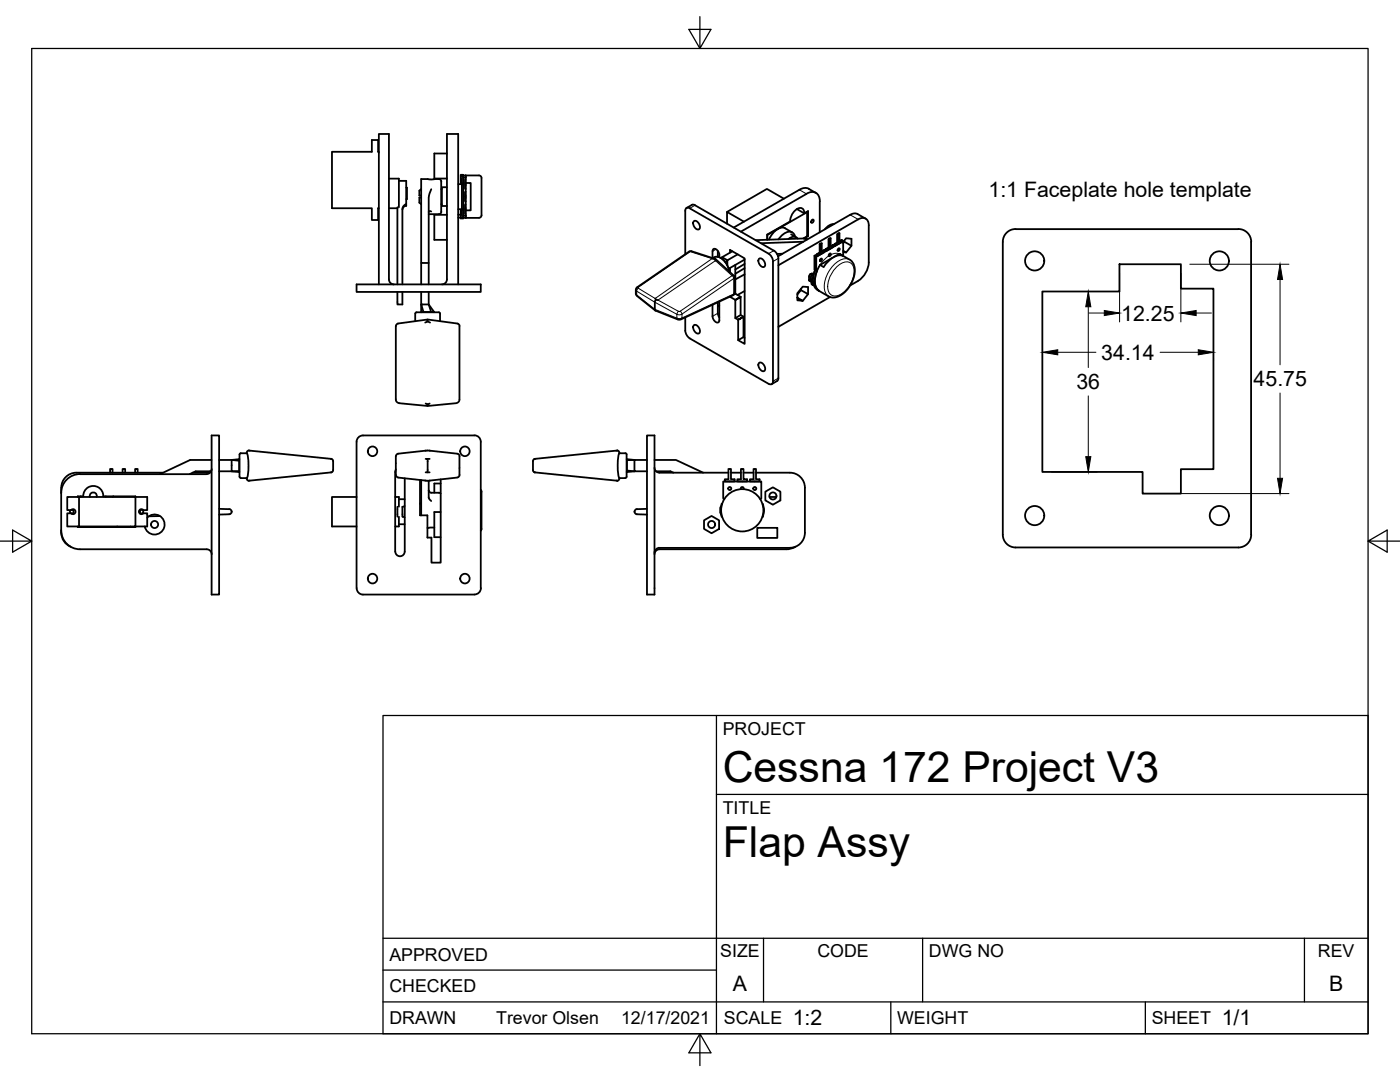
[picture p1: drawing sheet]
<svg xmlns="http://www.w3.org/2000/svg" width="279mm" height="216mm" viewBox="0 0 279 216" stroke-linecap="round" stroke-linejoin="round" font-family="sans-serif">
<!-- layer: Visible -->
<g fill="none" stroke="#000" stroke-width=".36">
<path d="M75.6 30.3h-.1v-2.4h-1.3v2.4h-7.9v11.3h7.9v2.3h1.3v-2.3h.1M77.6 35.6h2v5.8M79.6 36.1h1.5v4.6M81.1 37.4h.1v2.3h-.1M84.1 39.4h-.4v1l.4 .3M84.1 37.7l-.4 .3v1h.4M86.1 37.8l-.5 1.6v17.3M88.1 37.7h.1M89.2 30.6h-2.5v5h2.5M89.2 37.4h-1v3.7h1M91.9 35.1v-.2h.5v.2M92.2 35.5v1.2h-.8"/>
<path d="M92.4 35h3.2a1.12 1.12 0 0 1 .5 1.4v5.3a2.17 2.17 0 0 1-.2 1.7l-3.5 .1M92.4 36.7h-.2v5h-.8M92.4 35.4v-.3h-.5v1.4h.3M92.8 36.5h.1v.5h-.1zM92.8 36.5v-.7h.1v.7M92.8 37v.7h.1v-.7M92.8 39h.1v.5h-.1zM92.8 39v-.7h.1v.7M92.8 39.5v.7h.1v-.7M92.9 35.8v-.8v.4h-.5v7.6h.5M92.9 36.5h1v5.5h-1M92.9 37.7v.6"/>
<path d="M156.4 39.6l-3.3-1.9-8 4.6M161 38.7l-13.2 7.5M161 38.7a1.62 1.62 0 0 1 1.8-.2 1.62 1.62 0 0 1 .8 1.7v6.2M162.8 38.5l-1.4-.8a1.81 1.81 0 0 0-1.9 .2l-13.1 7.5M71.2 56.7h24.7v1.6h-24.7zM77.6 41.6h1.7M78.6 56.7a1.01 1.01 0 0 1-1-.9v-29.1h-2v30M79.3 58.3v2.4h1v-2.4M79.3 41.4v15.3M80.3 41.8a.83 .83 0 0 1 .8-.8v-.3l-.6 .4-.2 .6v15M84.1 58.3v4M84.1 52.5v4.2"/>
<path d="M85.6 42.7h2a.83 .83 0 0 0 .5-1v-4.2a2.35 2.35 0 0 0-.3-1.7l-3.7-.1v16.8h1.5M85.6 58.3v2.4l1 1.6M86.1 42.2l-.4-.1-.1 .2M88.1 40.7h.1M88.2 56.7a1.01 1.01 0 0 0 1-.9v-29.1h2.2v30M89.2 42.9h-2.5v5h2.5M91.4 43.4h.5M91.4 42.8h.5M91.9 43.3h.5v.3h-.5zM92.2 42h-.3v1.3M92.4 41.7h-.2v1.3M92.4 43v.3"/>
<path d="M92.8 41.5h.1v.5h-.1zM92.8 41.5v-.7h.1v.7M92.8 42v.7h.1v-.7M92.9 43v.5M92.9 40.2v.6M92.9 42.7v.3M130.7 59.6l.2 .2M130.9 59.8l.4 .1M136.8 50.7v-8.6v-.4l.5-.3 16.1 9.2 .5 .5 .4 1.1v23.9M138.1 40.9l-1.1 .6M138.1 40.9h.6l15.7 9.1 .6 .5 .3 1.1M138.5 44.1a1.11 1.11 0 0 1 1 1.7 1.11 1.11 0 0 1-1-1.7z"/>
<path d="M142.1 51.6l.5 .1M142.2 51.5l1-.3 1.1 .6 .8 .9 .4 1.5M142.6 51.7l4 3.5v3.2l-.3 .5M142.6 51.7l.2 .3M142.7 51.7l-5-1.6-10.6 7.3-.2 .4 .1 1.1 3.8 3.1M143.3 50.1v1.1M143.6 50.9v.4M143.6 50.9a1.14 1.14 0 0 0-1.2-1.2l-.2 .4v1.4M143.9 51.5l.2-.2 1 .6-.3 .4M145.7 50.4v-.5l2.9 1.7v17l-1.3-.7M145.7 53.5v.8M145.7 59.2h.1"/>
<path d="M146 59l-.3 .2 1 .6M146.2 50.1l-2.1 1.2M146.3 58.9l-10.7 4.9-4.8-1.8-.1-.2v-1.6l.2-.4M146.7 52.9v5.7l1.1 .6v3.7M146.7 58.6l-.2 .2M146.7 59.9v3.6M147.2 50.8l-2 1.1v1M147.8 59.2l-1.1 .7 1.1-.6M148.5 44.2l-3.4-1.9v2.3M148.6 58.1l-1.4 .8M148.6 54.7l-1.9 1.1M148.6 53.5l-1.9 1.1"/>
<path d="M148.6 52.7l-1.9 1.1M148.6 51.8l-3.2 1.8M151.5 51.6a1.11 1.11 0 0 1 1 1.7 1.11 1.11 0 0 1-1-1.7zM155.3 51.6v23.8l-.2 .6-1.1 .6M155.9 50.6v.2M156.1 50.6l-1 .1M156.7 45.6l1.4 .8M156.7 45.5a2.48 2.48 0 0 0-2.8 1.4l-.4 .9M157.9 46.8l1 .5M158.7 47.2a1.25 1.25 0 0 0-.9-1 1.25 1.25 0 0 0-1.3 .4l-1.1 1.2M159.1 41.7l1.4 .9M159.1 41.7h.1"/>
<path d="M159.1 58.8l.8-.9 1.4 .8-1.1 1.3M159.2 47.6a1.18 1.18 0 0 0-1.9 .1M159.9 57.6v.3M160.3 48.2l-8.4 .3M160.4 47.6l.7 .1M160.5 42.6l.8-.5v5l-.8 .5M160.5 42.6a.98 .98 0 0 0-.7-1.1 .98 .98 0 0 0-1.1 .5l-.8 1.1-.2 1.1M161 42.3l.1 4.8-.8 .5-9.5 .3M161.1 47.8h.1M161.1 42.3l-8 4.6v.9v-1l4.6-2.6M161.1 47.1h.2M161.3 58.7v-1.4l-1.1-.1-1.1 1.3v1.4l1.1 .1-1.1-.6"/>
<path d="M161.7 56.1h-.1l-.1-.2 .3 .2M161.7 54.7l-.2 .3v.9M161.8 56.1h-.1M161.8 54.7l.1 .1M161.8 54.7h-.1M162 54.6l-.2 .1M162 44l.3-.2 .1 .2-.1 .3-.3 .2-.1-.2zM162 54.6l.3 .2-.1 1 .1 1.1-.3-.2-.2-.5zM162 54.6h.4M162.3 56.3h.1M162.3 55.5h.1M162.3 54.8h.1"/>
<path d="M162.4 56.9h-.1M162.5 51v2.8l.4 .2v-2.8M163.1 50.7v.4zM163.6 48.7v1.7v-1.6M163.6 50.4l-.5 .3M163.7 52.9l.7 .4M163.7 52.9a5.1 5.1 0 0 0-.8 4.6l.6 .5a2.81 2.81 0 0 1-.7-3.2l.3-.8h-.2M163.7 51.7l.3-.1 .1 .1-.1 .3-.3 .1zM164 48.6l-.4 .1 .4-.1v1.6l.5-.2-.5 .2M164.5 50v.3l-1.4 .8M164.8 49.7l.1 .4zM164.8 49.7l-.3 .2"/>
<path d="M165.4 47.7v1.7v-1.6M165.4 49.4l-.6 .3M165.4 49.4l-.5 .3M165.5 50.7l.2-.1 .1 .1-.1 .3-.2 .1zM165.7 59.3l-10.4 5.9M165.8 47.5l-.4 .2 .4-.2v1.7l.5-.3-.5 .2M166.2 51.4l-2.5 1.5M166.3 48.9v.4l-1.4 .8M166.4 44.7a2.17 2.17 0 0 0-1.8 1M166.4 51.3l1.1-.6 .7 .3a3.3 3.3 0 0 0-3.3 1.6l-.5 .7M166.6 48.7l.1 .4zM166.6 48.7l-.4 .2"/>
<path d="M167.1 46.7l.1 1.7v-1.7M167.1 48.4l-.5 .3M167.2 48.4l-.5 .3M167.3 49.7l.2-.2 .1 .2-.1 .3-.3 .1zM167.5 50.6l2.3 1.3 .5 .7 .3 1.1-.2 1.7-.9 1.9-1.3 1.3-.7 .5-.8 .3-.9-.1-.4-.2a5.5 5.5 0 0 1-2.9-2 4.1 4.1 0 0 1 .2-3.2l-.2 .5M167.5 46.5l-.4 .2 .4-.2v1.7l.5-.3-.5 .2M168 48l.3 .1-.1 2.9M168 47.9v.4l-1.3 .8M168.3 48.3l.6-.8 1 .1v1.4M168.3 50l.6 .4-.6-.1M168.3 48.5l.2-.3 1.4 .8-1 1.4M168.3 48.1l-5.4 3.1-.4-.2 .6-.3"/>
<path d="M168.5 48v.2M169.7 42.9l-14.4 8.2M169.7 42.9a1.49 1.49 0 0 1 1.5-.2l1.5 .9M173.4 52.4v-7.4a1.29 1.29 0 0 0-.6-1.4 1.29 1.29 0 0 0-1.5 .2l-16 9.1M173.4 52.4a5.3 5.3 0 0 1-3.7 4.6M208 58.2h15.4v-5.5h12.3v4.9h6.5v36h-6.5v4.9h-7.7v-4.3h-20zM247.1 45.7h-44.4a2.55 2.55 0 0 0-2.6 2.5v58.5M247.2 45.7a2.55 2.55 0 0 1 2.5 2.5M249.7 48.3v58.4M79 65.1v14.6a.76 .76 0 0 0 .7 .8l5.6 .5v-.3M82.9 64.1v-1.5l.2-.3h4.5l.2 .3v1.5M84.1 62.3h2.5"/>
<path d="M84.5 62.3l-.4-1.6h1.5l.4 1.6M84.9 64.4l.4-.3v-.3l-5.9 .8-.3 .2-.1 .3M85.3 64.1l.5 .3M85.3 63.8l6 .8M86.6 62.3h.1M91.3 64.6l.4 .2v.3v14.6a.76 .76 0 0 1-.7 .8l-5.7 .5M136.8 63.3v3l.3 .7 .6 .5 15.7 9.1h.6l.3-.5M138.5 64.9a1.11 1.11 0 0 1 1 1.6 1.11 1.11 0 0 1-1-1.6zM142.2 60.8v2.3a1.14 1.14 0 0 0 1.2 1.2l.2-.4M143.3 60.3v2.2l.2 .8M143.6 61l-.3 .1M143.6 60.2v3.7"/>
<path d="M147.3 63.8l1.1-.6zM147.3 63.8v4.1l1.1-.6M148.4 63.2l-.6-.3-1.1 .6 .6 .3M148.4 63.2v4.1l.2 .1M151.5 72.4a1.11 1.11 0 0 1 1 1.6 1.11 1.11 0 0 1-1-1.6zM12.2 97.3v9a3 3 0 0 0 1.9 2.8M15.5 99.2v-.2h1.1a1.99 1.99 0 0 1 2-2 1.99 1.99 0 0 1 2 2l8.8 .2v2.6h-.8a.5 .5 0 0 0-.7-.1 .5 .5 0 0 0 0 .8 .5 .5 0 0 0 .7-.1h.8v2.7h-2.4v.1h-11.5v-.1M15.8 99.2h-2.4v2.6h.8M15.8 99.2h11.2v5.9h-11.2zM16.1 99v.1M17.9 99.2a.71 .71 0 0 1 .7-.9 .71 .71 0 0 1 .7 .9M21.1 99v.1"/>
<path d="M22 94.3v-.7h.5v.7M22.6 99l-.1 .2M24.5 94.3v-.7h.5v.7M27 94.3v-.7h.5v.7M32.5 94.3h-17.3a2.99 2.99 0 0 0-3 3M38.4 94.3h2.8M41.2 94.6h-25.2a3.8 3.8 0 0 0-3.8 3.8M42 94l-.8 .3M42.1 94h-3l-1.3 .6M42.2 86.9h1.5v31.7h-1.5zM42.2 91.8h-4.2l-6.1 2.8M42.2 93.6a1.01 1.01 0 0 1-1 1"/>
<path d="M43.7 94l4 .2M47.7 91.6v2.6M47.7 91.9l-1.5-.1v2.2h1.5M47.7 94.2h.1M47.7 91.6l-4 .2M47.7 91.6h.1M48 90.4h1.2M48.1 90.4l-.3 .3v4.4l.3 .3h1.1M49.2 95.4l.2 .4 .4 .1M49.2 90.4a8.9 8.9 0 0 1 0 5M49.6 89.9l16.6 1.7M49.8 89.9l-.4 .1-.2 .4"/>
<path d="M66 91.6l.4 .1 .1 .3v1.9l-.2 .3-.3 .1M66.2 94.3l-16.6 1.6M71.2 99.2h-4.9v5.9h4.9M78.9 99.2h.7v1.9M79 91v3.8M79 94.8l.1 .2 .4 .3M79 93.7l-.1 .5v15.8M79.4 95.3l5.6 .6M79.5 90.5l-.3 .1-.2 .4M79.6 99.6h1.2M80.8 95.4v14.6M84.1 95.8v7"/>
<path d="M84.9 89.9h.9M84.9 95.9h.9M84.9 91.6h.4v2.7h-.4M84.9 80.5l.4 .2M85 89.9l-5.6 .6M85.3 94.3h.4M85.3 91.6h.4M85.6 95.9v3.4l.5 .7M85.6 97.8v.2M85.6 98l.5 .3h1.5l.4 .2M85.7 89.9l5.5 .6M85.7 80.5l-.4 .2"/>
<path d="M87.9 96.5h-1.2v1.8M87.9 95.7v16.6h-1.8v-5h-.8v-4.5h-1.5v-7M91.2 95.3l-5.5 .6M91.3 90.5l.4 .3v.2M91.7 91v3.8v.2l-.4 .3M94.7 86.9h-22.3a1.27 1.27 0 0 0-1.2 1.2v29.3M94.7 86.9a1.27 1.27 0 0 1 1.2 1.2v29.3M95.9 97.7l.2 .4v7.5M106.7 91.6l-.3 .4v1.9l.3 .4M106.7 94.3h.1M106.7 91.6h.1M106.7 94.3l16.5 1.6"/>
<path d="M123 95.9h.2M123.2 89.9l.3 .1 .1 .4M123.2 89.9h-.2M123.2 89.9l-16.5 1.7M123.6 95.4l-.1 .4-.3 .1M123.6 90.4h1.2M123.6 95.4h1.2M123.6 90.4a8.9 8.9 0 0 0 0 5M124.8 90.4l.3 .3v4.4l-.3 .3M125.1 91.6l1.5 .2h-1.5M125.1 94.2h.1M125.1 91.6v2.6"/>
<path d="M125.1 93.9l1.5 .1-1.5 .2M129.1 86.9h1.5v31.7h-1.5zM129.1 91.8h-2.5v2.2h2.5M130.6 93.3a1.01 1.01 0 0 0 1 1h13.8M130.6 91.8h4.3l5.4 2.5M130.9 94h2.9l.6 .3M144.5 99.6l-.2-.1v-3.4h7.6v3.4l-.2 .1M145.4 93.6h.5v2h.7v.5h-1.9v-.5h.7zM145.9 94.3h2M147.9 93.6h.5v2h.7v.5h-1.9v-.5h.7zM148.4 94.3h2M148.4 97.6l-.1-.4h-.2h-.2l-.1 .4"/>
<path d="M150.4 93.6h.5v2h.7v.5h-1.9v-.5h.7zM150.9 94.3h6.7M152.7 98.1l1.5-.9 1.5 .9v1.7l-1.5 .9-1.5-.9zM153.6 99.2h1.3M157.6 94.3a2.99 2.99 0 0 1 3 3M160.6 97.3v9a2.99 2.99 0 0 1-3 3M12.2 105.8a3.8 3.8 0 0 0 3.8 3.8h25.2M14.1 101.8a.37 .37 0 0 0 0 .6M14.2 102.4h-.8v2.7h2.4M14.2 101.8a.5 .5 0 0 1 .7-.1 .5 .5 0 0 1 0 .8 .5 .5 0 0 1-.7-.1M14.2 101.7a.37 .37 0 0 1 .5 .4 .37 .37 0 0 1-.5 .4M23.4 105.1l.3 .1"/>
<path d="M26.1 105.1l-.4 .1M29.4 103.3a2 2 0 0 1 3.1 .2 2 2 0 0 1-.9 3 2 2 0 0 1-2.7-1.5M31.9 103h-2.2M41.2 109.6a1.01 1.01 0 0 1 1 1M43.7 101.5l2 .1a.52 .52 0 0 1 .5 .5 .52 .52 0 0 1-.5 .5l-2 .1M71.2 117.4a1.27 1.27 0 0 0 1.2 1.2h22.3M78.9 110a.94 .94 0 0 0 .9 1 .94 .94 0 0 0 1-1M79.3 101.1v2M79.6 103.1v2h-.7M79.6 104.6h1.2M80.8 101l-.5 .1v2l.5 .2M84.1 100.3l-.3 .2"/>
<path d="M86.7 105.3h-1.4M87.9 102.2h-1.2v5h1.2M96 117.4a1.27 1.27 0 0 1-1.3 1.2M96.1 105.5l-.2 .4M129.1 101.5l-2 .1-.4 .2a.5 .5 0 0 0 .4 .8l2 .1M140.5 103.8l1.5-.8 1.5 .8v1.7l-1.5 .9-1.5-.9zM143.8 101.4l.1 1.1M143.8 101.2h.1M143.9 101.1l-.1 .3M143.9 102.3h.1M143.9 101.3h.1M144.1 100.6l-.3 1v.9l.3 .6"/>
<path d="M151.1 105.3h4v2h-4zM152.2 100.6l.3 1.1-.3 1.4M156.9 109.6h-25.3a1.01 1.01 0 0 0-1 1M157.6 109.3h-26a1.01 1.01 0 0 0-1 1M158.8 109.1l-1.1 .4-.8 .1M200.1 106.7a2.55 2.55 0 0 0 2.6 2.5h44.4M249.7 106.7a2.55 2.55 0 0 1-2.5 2.5"/>
<circle cx="206.5" cy="52.1" r="1.92"/>
<circle cx="243.3" cy="52.1" r="1.92"/>
<circle cx="74.4" cy="90.1" r=".95"/>
<circle cx="92.8" cy="90.1" r=".95"/>
<circle cx="145.6" cy="97.5" r=".31"/>
<circle cx="150.6" cy="97.5" r=".31"/>
<circle cx="154.3" cy="99" r=".71"/>
<circle cx="28.2" cy="102.1" r=".37"/>
<circle cx="30.9" cy="104.7" r=".71"/>
<circle cx="74.4" cy="115.5" r=".95"/>
<circle cx="92.8" cy="115.5" r=".95"/>
<circle cx="142" cy="104.7" r=".71"/>
<circle cx="148.1" cy="101.8" r="4.2"/>
<circle cx="206.5" cy="102.9" r="1.92"/>
<circle cx="243.3" cy="102.9" r="1.92"/>
</g>
<!-- layer: Visible Narrow -->
<g fill="none" stroke="#000" stroke-width=".2">
<path d="M159.5 37.9l1.5 .8M126.9 57.8l.2 .3M126.9 58.6l.2 .3M127.1 58.1v.8l3.6 2.8 4.4 1.8M127.1 58.1l3.6 2.2 4.4 2.4M127.1 58.8v.3M127.2 57.3h.2M127.4 57.5l-.3 .6M127.4 57.3v.2M137.5 50.2h.3M137.8 50.2l4.3 1.4-11.4 8-3.3-2.1M137.8 50.2l-10.4 7.1"/>
<path d="M138 50.1l-.2 .1M138.7 41l-1.1 .6M142.5 51.4a2.36 2.36 0 0 1 2.6 1.7l.3 1M142.9 49.7l-.7 .4M146.4 55h-.3l.4 .6M146.5 55.6l-10.4 7.1v.8M146.5 55.6v3.1l-10.4 4.8M146.6 55.4l-.1 .2M146.6 58.4l-.3 .5M154.4 50l-1 .6M155.3 51.6l-1 .6M160.2 48.2l-.5 .4"/>
<path d="M160.4 47.6l.5 .3M161.5 55.9l.2 .2M161.5 55.8l.3 .2M161.5 55.4l.3 .2M161.5 55.1l.3 .2M161.6 54.8l.3 .1M161.7 54.7l.2 .1M161.8 54.7h.1M163.7 48.6l.1 1.7-.2 .1M164 50.2l-.2 .1v.4M165.4 51.1l-1.3 1.2-1 1.7M165.5 47.6l.1 1.7-.2 .1"/>
<path d="M165.8 49.2l-.2 .1v.4M166.8 53.4a2.36 2.36 0 0 1 3.1-.8 3.2 3.2 0 0 1 .1 3.5 4.7 4.7 0 0 1-3.3 3 1.55 1.55 0 0 1-1.5-1.9 5.9 5.9 0 0 1 1.6-3.8zM167.3 46.6l.1 1.7-.2 .1M167.5 48.2l-.1 .1v.4M167.7 50.7a1.95 1.95 0 0 0-1.9 .1M169.6 51.8a2.87 2.87 0 0 0-3.3 1.1 5.7 5.7 0 0 0-1.6 5.5l.7 .7M169.7 42.9l1.6 .9M135.1 62.7v.8M135.1 63.5l.1 .2M135.4 62.1l-.3 .6M135.7 62.1h-.3M135.7 62.1l10.4-7.1-3.3-3-11.5 7.9 4.1 2.2"/>
<path d="M135.8 62.1l.2 .4 .1 .2-.4 .1-.6-.1M136.1 63.4l-.1 .3M136.1 63.5l-.5 .1-.5-.1M143.3 62.5l-1.1 .6M155.3 75.5l-1 .6"/>
</g>
<!-- layer: Border -->
<path d="M6.3 9.7h266.7v196.6h-266.7zM139.7 3.3v6.4l2.2-3.8h-4.4l2.2 3.8M0 108h6.3l-3.8-2.2v4.4l3.8-2.2M273 108l3.8 2.2v-4.4l-3.8 2.2h6.4M139.7 206.3l-2.2 3.8h4.4l-2.2-3.8v6.3" fill="none" stroke="#000" stroke-width=".25"/>
<!-- layer: Titleblock -->
<path d="M76.4 142.8h196.6v63.5h-196.6zM143 158.5h130M143 142.8v63.5M76.4 199.9h196.6M76.4 193.6h66.6M76.4 187.2h196.6M152.4 187.2v12.7M177.8 199.9v6.4M184.1 187.2v12.7M228.6 199.9v6.4M260.3 187.2v12.7" fill="none" stroke="#000" stroke-width=".25"/>
<!-- layer: FD_Dimensions -->
<g fill="none" stroke="#000" stroke-width=".2">
<path d="M209.8 58.2h9.2M223.4 54.5v9.7M235.7 54.5v9.7M237.4 52.7h19.8M255.5 55.8v17M211.1 70.3h7.6M217.2 61.2v12.1M217.2 79v12.1M217.3 62.5h3.1M231.5 70.3h7.6M238.7 62.5h3.1M242.2 71.5v.6"/>
<path d="M255.5 78.4v17M209.8 94.2h9.2M229.8 98.5h27.4"/>
</g>
<path d="M255.5 52.7l.5 3.1h-1zM208 70.3l3.1-.5v1zM217.2 58.2l.5 3h-1zM220.4 62l3 .5-3 .5zM235.7 62.5l3-.5v1zM239.1 69.8l3.1 .5-3.1 .5zM216.7 91.1h1l-.5 3.1zM255 95.4h1l-.5 3.1z" fill="#000" stroke="#000" stroke-width=".2"/>
<g font-size="8.5">
<text x="144.3" y="156">Cessna 172 Project V3</text>
<text x="144.3" y="171">Flap Assy</text>
</g>
<g font-size="4.3">
<text x="197.3" y="39.3">1:1 Faceplate hole template</text>
<text x="223.8" y="64">12.25</text>
<text x="219.8" y="71.8">34.14</text>
<text x="214.8" y="77.7">36</text>
<text x="250.2" y="77.1">45.75</text>
<text x="146.3" y="197.7">A</text>
<text x="265.2" y="197.7">B</text>
<text x="158.2" y="204.6">1:2</text>
<text x="243.8" y="204.6">1/1</text>
</g>
<g font-size="3.5">
<text x="144.3" y="146.6">PROJECT</text>
<text x="144.3" y="162.3">TITLE</text>
<text x="77.7" y="191.7">APPROVED</text>
<text x="143.7" y="191">SIZE</text>
<text x="163.1" y="191">CODE</text>
<text x="185.4" y="191">DWG NO</text>
<text x="263" y="191">REV</text>
<text x="77.7" y="198">CHECKED</text>
<text x="77.7" y="204.4">DRAWN</text>
<text x="99" y="204.4">Trevor Olsen</text>
<text x="124" y="204.4">12/17/2021</text>
<text x="144.5" y="204.4">SCALE</text>
<text x="179" y="204.4">WEIGHT</text>
<text x="229.8" y="204.4">SHEET</text>
</g>
</svg>
